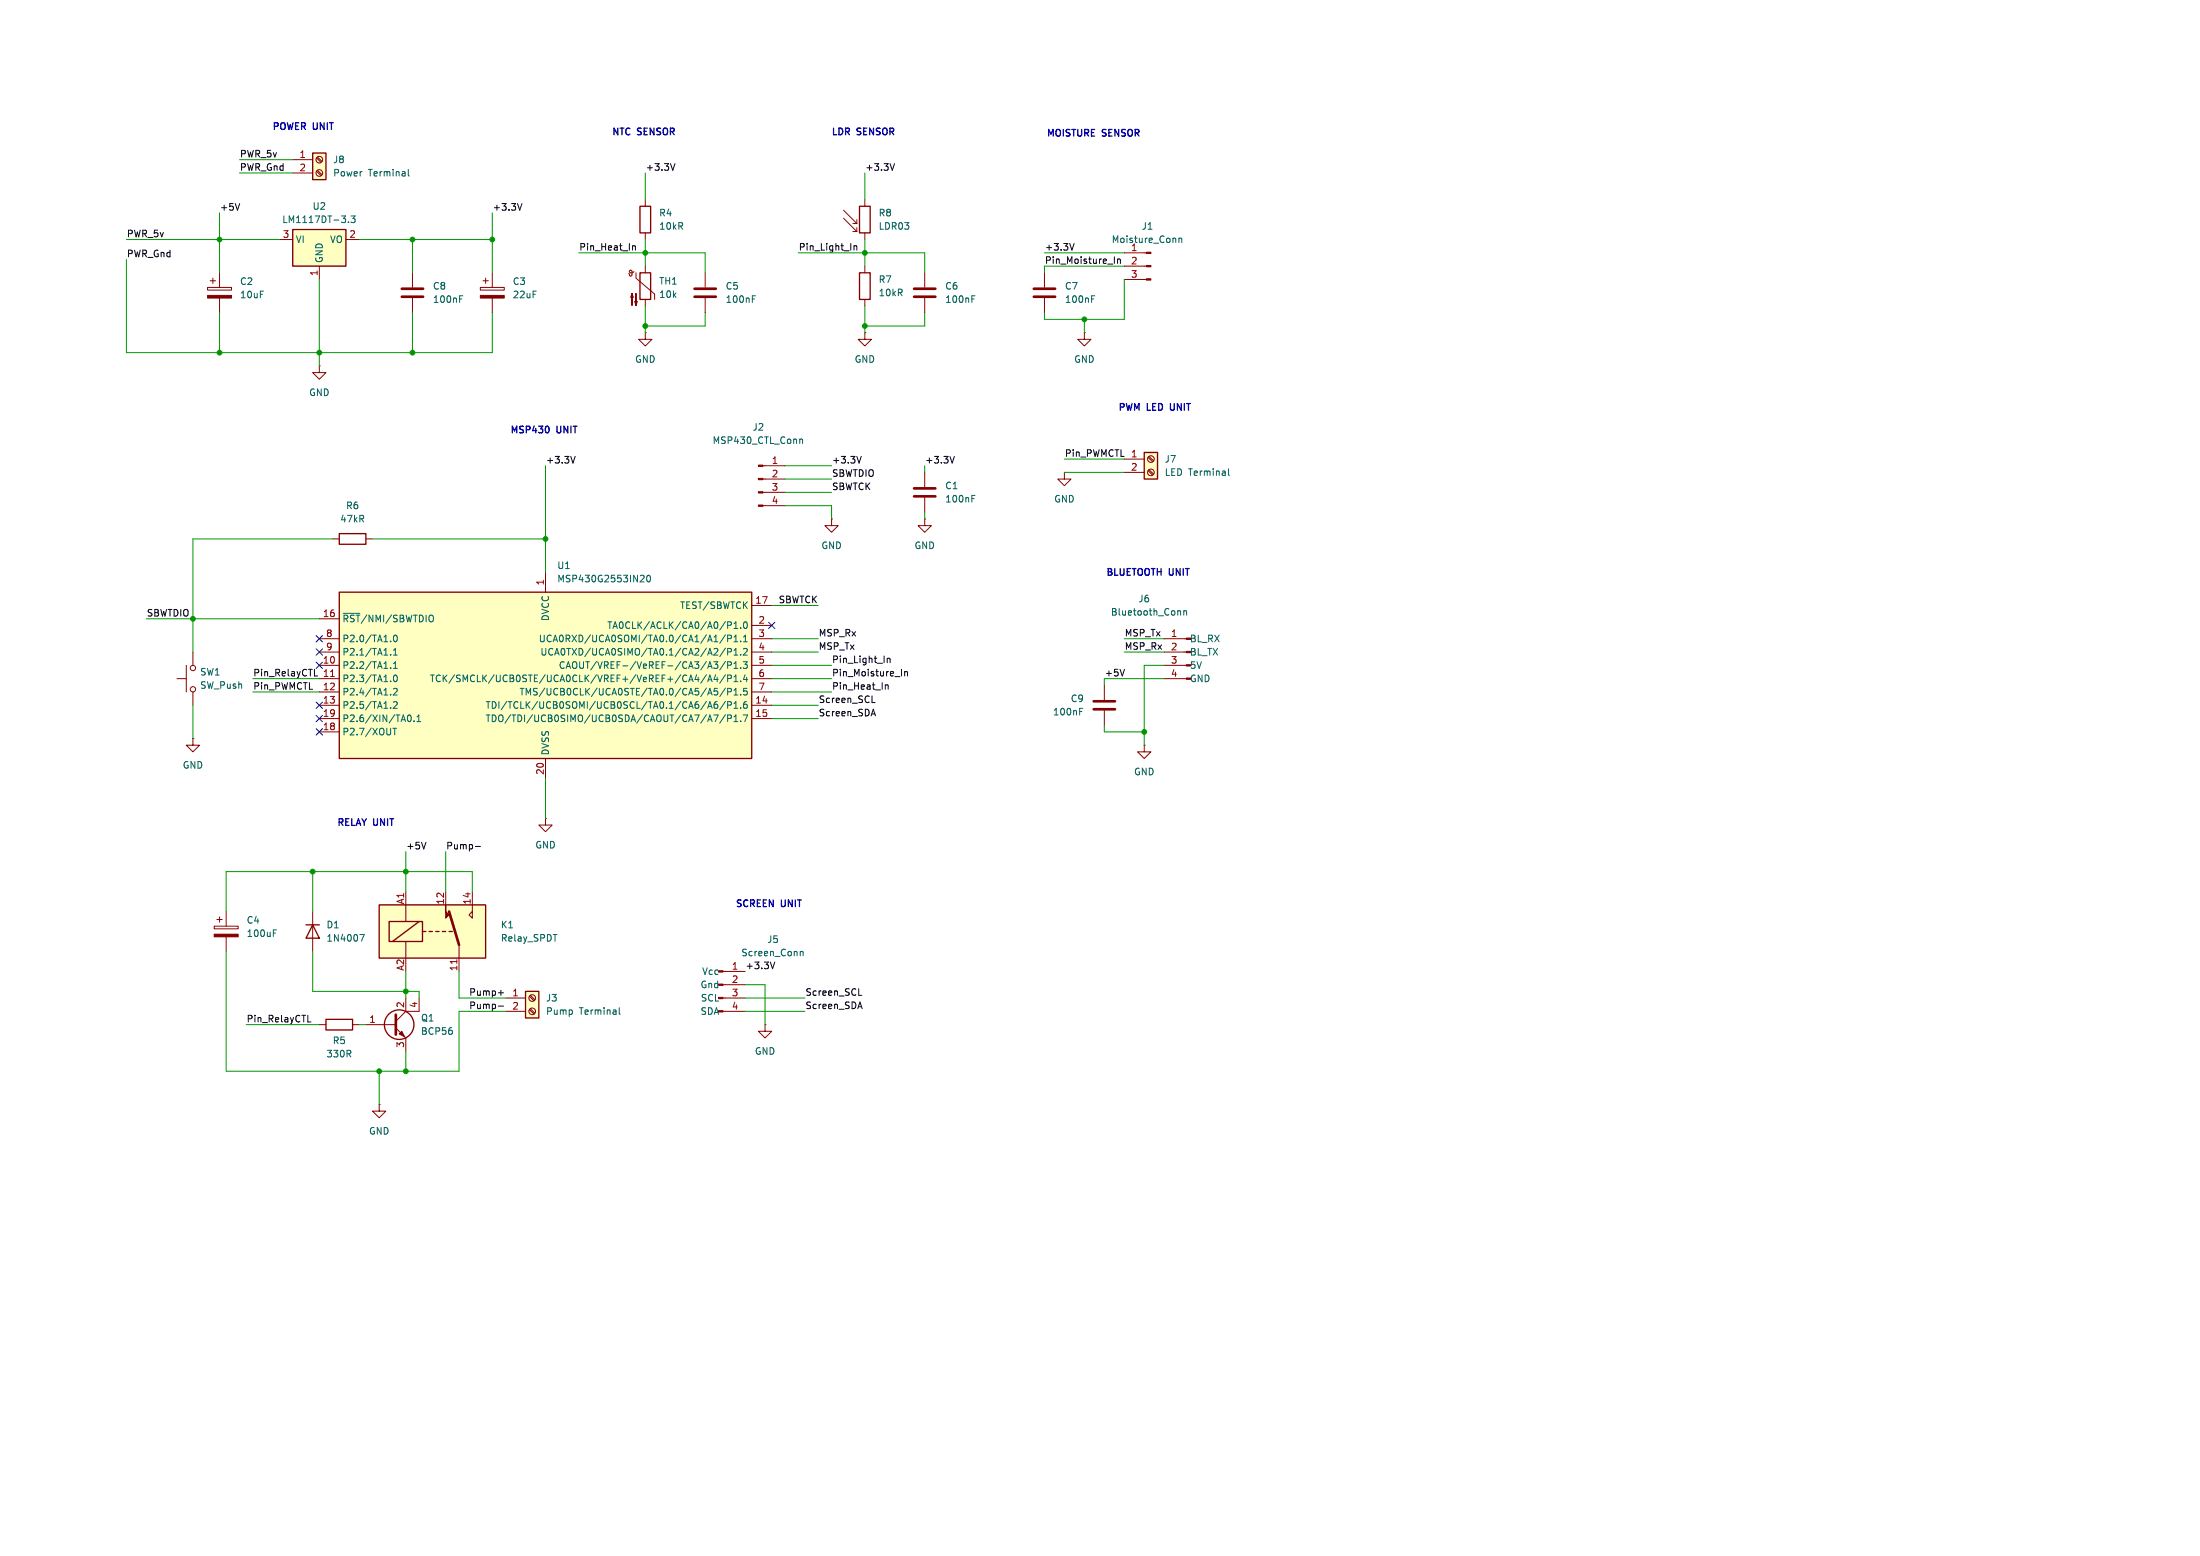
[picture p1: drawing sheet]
<svg xmlns="http://www.w3.org/2000/svg" width="420mm" height="297mm" viewBox="0 0 420 297" stroke-linecap="round" stroke-linejoin="round" font-family="sans-serif">
<path d="M174.5 55.1h4.1M174.5 56.6h4.1M197.4 55.1h4M197.4 56.6h4" fill="none" stroke="#840000" stroke-width=".51"/>
<path d="M176.5 52.1v2.8M176.5 56.9v2.8M199.4 52.1v2.8M199.4 56.9v2.8" fill="none" stroke="#840000" stroke-width=".19"/>
<path d="M185.5 57.1h.5M185.5 56.5h.6M208.4 57.1h.4M208.4 56.5h.6" fill="none" stroke="#006464" stroke-width=".19"/>
<path d="M64.8 113h78.7v31.8h-78.7z" fill="#ffffc2"/>
<g fill="none" stroke="#840000" stroke-width=".25">
<path d="M122.2 39.4h2v5.1h-2zM164.1 39.4h2v5.1h-2zM122.2 52.1h2v5.1h-2zM164.1 52.1h2v5.1h-2zM64.8 113h78.7v31.8h-78.7zM64.8 101.9h5v2h-5z"/>
<circle cx="76.2" cy="195.6" r="2.82"/>
</g>
<g fill="none" stroke="#840000" stroke-width=".19">
<path d="M123.2 38.1v1.3M165.1 38.1v1.3M78.7 52.1v2.8M78.7 56.9v2.8M91.7 54.9h4.6v.5h-4.6zM92.2 53.6h1M92.7 53.1v1M94 52.1v2.8M94 56.9v2.8M121 51.8l-.2 .2-.4 .1-.2-.1v-.3l.2-.1 .2 .1v.8l-.1 .2-.3-.1-.2-.4M121.4 52.1v1l3.6 3v1.1M123.2 44.5v1.2"/>
<path d="M123.2 50.8v1.3M123.2 57.2v1.2M134.6 52.1v2.8M134.6 56.9v2.8M161 40.1l2.6 2.6M161 41.7l2.6 2.5M162.8 42.7h.8M162.8 44.2h.8M163.6 41.9v.8M163.6 43.4v.8M165.1 44.5v1.2M165.1 50.8v1.3"/>
<path d="M165.1 57.2v1.2M214.6 48.3h4.2M214.6 50.8h4.2M214.6 53.3h4.2M61 69.9v1.2h1.2l-1.2 1.3-1.3-1.3h1.3M61 69.9h.1M207 63.5v1.3h1.3l-1.3 1.2-1.3-1.2h1.3M207 63.5h.1M61 118.1h3.8M63.5 102.9h1.3M69.8 102.9h1.3M104.1 109.2v3.8"/>
<path d="M143.5 115.6h3.8M143.5 119.4h3.8M61 121.9h3.8M61 124.5h3.8M61 127h3.8M61 129.5h3.8M61 132.1h3.8M61 134.6h3.8M61 137.2h3.8M61 139.7h3.8M143.5 121.9h3.8M143.5 124.5h3.8"/>
<path d="M143.5 127h3.8M143.5 129.5h3.8M143.5 132.1h3.8M143.5 134.6h3.8M143.5 137.2h3.8M104.1 156.2v1.3h1.3l-1.3 1.3-1.2-1.3h1.2M104.1 156.2h.1M104.1 144.8v3.8M69.8 195.6h5.8M75.6 196.2l1.9 1.9v2.6M77.5 193l-1.9 1.9M77.5 190.5v2.5"/>
<path d="M80 190.5v2.5h-2.5M146 195.6v1.3h1.3l-1.3 1.2-1.2-1.2h1.2M146 195.6h.1M72.4 210.8v1.3h1.3l-1.3 1.3-1.3-1.3h1.3M72.4 210.8h.1"/>
</g>
<g fill="none" stroke="#006464" stroke-width=".19">
<path d="M87.7 57.1h.5M87.7 56.5h.6M143.6 57.1h.4M143.6 56.5h.6M225.1 45.5v.8M225.1 45.6l.1-.1h.3l.1 .8M65.5 117.1h3.2M122.4 109.8l.4 .1 .2 .3-.8 .9h.8M123.6 109.9l.2-.1a.68 .68 0 0 1 .4 .6 .68 .68 0 0 1-.4 .7 .84 .84 0 0 1-.2-1.2zM138.9 119.4l.6-.1 .1-.2v-.3l-.7-.1v1.3M140.1 120h.7M140.1 119.1l.4-.4v1.3"/>
<path d="M141.4 119.8v.2M142.1 118.8l.1-.1a.68 .68 0 0 1 .5 .6 .68 .68 0 0 1-.5 .7l-.3-.5zM74.6 124.9v.1M74.6 127.5v.1M75 139h.7M75.1 131.5l.5-.1 .2 .4-.7 .9h.7M75.1 134.1l.5-.2 .2 .4-.7 .9h.7M75.1 125h.7M75.1 124.1l.4-.3v1.2M75.1 126.7l.4-.4v1.3M75.1 127.6h.7M75.3 121.3l.1-.1a.68 .68 0 0 1 .5 .7 .68 .68 0 0 1-.5 .6 .84 .84 0 0 1-.1-1.2z"/>
<path d="M75.3 128.9l.1-.1a.68 .68 0 0 1 .5 .7 .68 .68 0 0 1-.5 .6 .84 .84 0 0 1-.1-1.2zM75.4 139v1.3M77.8 136.7l.3-.2a.68 .68 0 0 1 .4 .6 .68 .68 0 0 1-.4 .6l-.3-.2M79 137.6v.1M79.6 137.7h.7M79.6 136.8l.4-.3v1.2M134.9 128.8l-1.1 1.6M135.1 130.1l.4-1.3 .4 1.3M135.1 135.2l.4-1.3 .4 1.3M135.2 129.8h.6M135.2 134.8h.6M136.2 126.3h.8l-.4 .5 .4 .1v.4l-.2 .3h-.4"/>
<path d="M136.2 136.5h.9l-.5 1.2M136.4 131.4h.6M136.5 131.9h.3l.2 .2-.1 .5-.4 .1M136.6 128.8l-.3 .9h.8M136.9 133.9l-.3 .1a.86 .86 0 0 0 0 1.2l.4-.1v-.4l-.2-.3h-.2l-.3 .3M136.9 129.3v.8M138.5 121.2l-1.1 1.6M138.5 123.7l-1.1 1.6M138.5 126.2l-1.1 1.7M138.5 128.8l-1.1 1.6M138.5 131.3l-1.1 1.7M138.5 133.9l-1.1 1.6"/>
<path d="M138.5 136.4l-1.1 1.6M138.9 121.9l.6-.1 .1-.1v-.3l-.7-.2v1.3M138.9 129.5h.6l.1-.2v-.3l-.7-.2v1.3M138.9 132.1l.6-.1 .1-.2v-.3l-.7-.1v1.3M138.9 134.6l.6-.1 .1-.1v-.3l-.7-.2v1.3M138.9 137.1h.6l.1-.2v-.3l-.7-.1v1.2M138.9 124.4h.6l.1-.2v-.3l-.7-.1v1.2M138.9 127l.6-.1 .1-.2v-.3l-.7-.1v1.3M140.1 122.5h.7M140.1 125h.7M140.1 127.6h.7M140.1 130.1h.7"/>
<path d="M140.1 132.7h.7M140.1 135.2h.7M140.1 137.7h.7M140.1 121.6l.4-.4v1.3M140.1 124.1l.4-.3v1.2M140.1 126.7l.4-.4v1.3M140.1 129.2l.4-.4v1.3M140.1 131.8l.4-.4v1.3M140.1 134.3l.4-.4v1.3M140.1 136.8l.4-.3v1.2M141.4 122.4v.1M141.4 124.9v.1"/>
<path d="M141.4 127.5v.1M141.4 130v.1M141.4 132.5v.2M141.4 135.1v.1M141.4 137.6v.1M141.9 126.3h.8l-.5 .5 .4 .1v.6l-.2 .1-.5-.1M141.9 136.5h.8l-.5 1.2M141.9 122.5h.8M141.9 123.9l.5-.1 .3 .3-.8 .9h.8M141.9 121.6l.4-.4v1.3M142.2 128.8l-.3 .9h.8M142.5 133.9l-.3 .1a.86 .86 0 0 0 0 1.2l.4-.1 .1-.4-.3-.3-.3 .1-.2 .2"/>
<path d="M142.5 129.3v.8M142.6 131.4h-.6l-.1 .6 .2-.1h.4l.2 .2-.1 .4-.2 .2-.5-.2"/>
</g>
<path d="M63.1 129.1h.7" fill="none" stroke="#a90000" stroke-width=".19"/>
<g fill="#840000" stroke="#840000" stroke-width=".19">
<path d="M218.8 48.1h.9v.3h-.9z"/>
<path d="M218.8 50.7h.9v.2h-.9z"/>
<path d="M218.8 53.2h.9v.3h-.9z"/>
<path d="M76.2 197.4l.5-.5 .5 1z"/>
<path d="M120.6 56l.3 .8h-.5l.2-.8v2.3z"/>
<path d="M121.4 56v2.3l-.2-.8h.5l-.3 .8z"/>
<path d="M91.7 56.4h4.6v.5h-4.6z"/>
</g>
<path d="M76.7 55.1h4.1M76.7 56.6h4.1M132.6 55.1h4.1M132.6 56.6h4.1M75.6 193.7v3.8" fill="none" stroke="#840000" stroke-width=".51"/>
<path d="M100.3 189.2h2.6v5.1h-2.6z" fill="#ffffc2"/>
<path d="M100.3 189.2h2.6v5.1h-2.6z" fill="none" stroke="#840000" stroke-width=".25"/>
<g fill="none" stroke="#840000" stroke-width=".19">
<path d="M96.5 190.5h3.8M96.5 193h3.8M101.1 190.2l.8 .8M101.1 192.7l.8 .8M101.2 190l.9 .8M101.2 192.5l.9 .9"/>
<circle cx="101.6" cy="190.5" r=".63"/>
<circle cx="101.6" cy="193" r=".63"/>
</g>
<path d="M118.2 192.3v1.1l.2 .2" fill="none" stroke="#006464" stroke-width=".19"/>
<path d="M72.4 172.7h20.3v10.2h-20.3z" fill="#ffffc2"/>
<g fill="none" stroke="#840000" stroke-width=".19">
<path d="M39.6 54.9h4.6v.5h-4.6zM40.1 53.6h1M40.6 53.1v1M41.9 52.1v2.8M41.9 56.9v2.8M123.2 63.5v1.3h1.3l-1.3 1.2-1.3-1.2h1.3M123.2 63.5h.1M165.1 63.5v1.3h1.3l-1.3 1.2-1.3-1.2h1.3M165.1 63.5h.1M77.5 170.2v5.7M77.5 179.7v3.2M85.1 170.2v2.5"/>
<path d="M90.2 170.2v5.1l-.7-.7 .7-.6M87.6 180.3v5.1M138 185.4h4.2M138 188h4.2M138 190.5h4.2M138 193h4.2"/>
</g>
<path d="M72.4 172.7h20.3v10.2h-20.3zM74.3 175.9h6.3v3.8h-6.3zM80 175.9l-5.1 3.8M80.6 177.8h.7M81.9 177.8h.6M83.2 177.8h.6M84.5 177.8h.6M85.7 177.8h.7" fill="none" stroke="#840000" stroke-width=".25"/>
<g fill="#840000" stroke="#840000" stroke-width=".19">
<path d="M85.1 172.7v1.3l.6 .6-.6 .7z"/>
<path d="M39.6 56.4h4.6v.5h-4.6z"/>
<path d="M137.2 185.3h.8v.2h-.8z"/>
<path d="M137.2 187.8h.8v.3h-.8z"/>
<path d="M137.2 190.4h.8v.2h-.8z"/>
<path d="M137.2 192.9h.8v.3h-.8z"/>
</g>
<path d="M85.7 174l1.9 6.3" fill="none" stroke="#840000" stroke-width=".51"/>
<path d="M87.2 183.2v.7" fill="none" stroke="#a90000" stroke-width=".19"/>
<path d="M152.8 181.6v.8M152.8 181.7l.2-.1 .3 .1v.7" fill="none" stroke="#006464" stroke-width=".19"/>
<path d="M59.7 29.2h2.5v5.1h-2.5z" fill="#ffffc2"/>
<path d="M59.7 29.2h2.5v5.1h-2.5z" fill="none" stroke="#840000" stroke-width=".25"/>
<g fill="none" stroke="#840000" stroke-width=".19">
<path d="M55.9 30.5h3.8M55.9 33h3.8M60.4 30.1l.9 .9M60.4 32.7l.9 .8M60.6 30l.9 .8M60.6 32.5l.9 .9"/>
<circle cx="61" cy="33" r=".63"/>
<circle cx="61" cy="30.5" r=".63"/>
</g>
<path d="M77.9 32.3v1.1l.2 .2" fill="none" stroke="#006464" stroke-width=".19"/>
<path d="M55.9 43.8h10.1v7h-10.1z" fill="#ffffc2"/>
<path d="M55.9 43.8h10.1v7h-10.1zM58.4 176.5h2.6M59.7 176.5l1.3 2.6h-2.6zM62.2 194.6h5.1v2h-5.1z" fill="none" stroke="#840000" stroke-width=".25"/>
<g fill="none" stroke="#840000" stroke-width=".19">
<path d="M53.3 45.7h2.6M61 50.8v2.5M66 45.7h2.6M33.8 129.5h1.8M35.6 127v5.1M36.8 124.5v2.5M36.8 132.1v2.5M36.8 141v1.2h1.3l-1.3 1.3-1.2-1.3h1.2M36.8 141h.1M40.9 176.8h4.6v.5h-4.6zM41.4 175.5h1M41.9 175v1"/>
<path d="M43.2 174v2.8M43.2 178.8v2.8M59.7 174v7.6M61 195.6h1.2M67.3 195.6h1.3"/>
<circle cx="36.8" cy="131.6" r=".51"/>
<circle cx="36.8" cy="127.5" r=".51"/>
</g>
<path d="M66.5 42.4v.1M67 41.2h.8l-.4 .5 .3 .1v.6l-.1 .1-.6-.1M52.2 178.1h.4M52.2 177.5h.6M68.7 178.4h.8l-.5 1.2" fill="none" stroke="#006464" stroke-width=".19"/>
<path d="M40.9 178.3h4.6v.5h-4.6z" fill="#840000" stroke="#840000" stroke-width=".19"/>
<path d="M218.4 86.4h2.6v5h-2.6z" fill="#ffffc2"/>
<path d="M218.4 86.4h2.6v5h-2.6z" fill="none" stroke="#840000" stroke-width=".25"/>
<g fill="none" stroke="#840000" stroke-width=".19">
<path d="M145.6 88.9h4.3M145.6 91.4h4.3M145.6 94h4.3M145.6 96.5h4.3M158.7 99.1v1.2h1.3l-1.3 1.3-1.2-1.3h1.2M158.7 99.1h.1M176.5 99.1v1.2h1.3l-1.3 1.3-1.2-1.3h1.2M176.5 99.1h.1M176.5 90.2v2.8M176.5 95v2.8M203.2 90.2v1.2h1.3l-1.3 1.3-1.3-1.3h1.3M203.2 90.2h.1"/>
<path d="M214.6 87.6h3.8M214.6 90.2h3.8M219.2 87.3l.8 .8M219.2 89.8l.8 .9M219.4 87.1l.8 .9M219.4 89.7l.8 .8M210.8 130.8v2.8M210.8 135.6v2.8M222.2 121.9h4.3M222.2 124.5h4.3M222.2 127h4.3M222.2 129.5h4.3"/>
<path d="M218.4 142.2v1.3h1.3l-1.3 1.3-1.2-1.3h1.2M218.4 142.2h.1"/>
<circle cx="219.7" cy="87.6" r=".63"/>
<circle cx="219.7" cy="90.2" r=".63"/>
</g>
<path d="M152.7 83.9h.5v.8M185.5 95.2h.5M185.5 94.6h.6M234.5 89.5v1.1l.2 .1M225 116.6l.4 .2v.6M226 116.7l.2-.1h.3v.8M226 116.6v.8M206.1 135.8h.4M206.1 135.2h.6" fill="none" stroke="#006464" stroke-width=".19"/>
<path d="M174.5 93.2h4.1M174.5 94.7h4.1M208.8 133.9h4.1M208.8 135.4h4.1" fill="none" stroke="#840000" stroke-width=".51"/>
<g fill="#840000" stroke="#840000" stroke-width=".19">
<path d="M226.5 121.8h.8v.2h-.8z"/>
<path d="M226.5 124.3h.8v.3h-.8z"/>
<path d="M226.5 126.9h.8v.2h-.8z"/>
<path d="M226.5 129.4h.8v.3h-.8z"/>
<path d="M144.8 88.8h.8v.2h-.8z"/>
<path d="M144.8 91.3h.8v.3h-.8z"/>
<path d="M144.8 93.9h.8v.2h-.8z"/>
<path d="M144.8 96.4h.8v.2h-.8z"/>
</g>
<g fill="none" stroke="#0f0f0f" stroke-width=".19">
<path d="M45.8 38.9l-.5 1.2M99.6 38.9l-.4 1.2M128.9 31.2l-.5 1.3M170.8 31.2l-.5 1.3M120.8 47l.1-.1 .3 .1 .1 .7M120.8 46.9v.8M163 46.9v.8M163 47l.2-.1 .3 .1 .1 .7M205.1 46.5l-.5 1.2M212.7 49v1.3M213.3 49.4v.9M213.3 49.6l.2-.2 .3 .1 .1 .8"/>
<path d="M109.8 87.1l-.4 1.3M164.4 87.1l-.4 1.3M182.2 87.1l-.4 1.3M60 129h.6M166.5 134.1h.6M166.7 135.4l.4 1.2M169 130.7v.9M169 130.8l.2-.1 .3 .1 .1 .8M169.4 125.6v.9M169.4 125.8l.2-.2 .3 .1v.8M172.1 127.8v1.2M172.7 128.2v.8"/>
<path d="M172.7 128.3l.2-.1h.3v.8M214.7 127.8l-.5 1.2M81.3 160.8l-.4 1.2M90.8 161.6h.9M58.8 195.1h.6M95.1 189.5h1M95.1 192h1M147.9 183.6l-.4 1.3M163.9 190h.6M164.2 191.3l.4 1.2"/>
</g>
<g fill="none" stroke="#009600" stroke-width=".19">
<path d="M45.7 30.5h10.2M45.7 33h10.2M123.2 33v5.1M165.1 33v5.1M24.1 45.7h29.2M24.1 49.5v17.8h69.9v-7.6M41.9 40.6v11.5M41.9 59.7v7.6M61 53.3v16.6M68.6 45.7h25.4M78.7 45.7v6.4M78.7 59.7v7.6"/>
<path d="M94 40.6v11.5M110.5 48.3h24.1v3.8M123.2 45.7v5.1M123.2 58.4v5.1M134.6 59.7v2.5h-11.4M152.4 48.3h24.1v3.8M165.1 45.7v5.1M165.1 58.4v5.1M176.5 59.7v2.5h-11.4M199.4 48.3h15.2M214.6 53.3v7.7h-15.2v-1.3M214.6 50.8h-15.2v1.3"/>
<path d="M207 61v2.5M104.1 88.9v20.3M149.9 96.5h8.8v2.6M149.9 88.9h8.8M149.9 94h8.8M149.9 91.4h8.8M176.5 88.9v1.3M176.5 97.8v1.3M203.2 87.6h11.4M203.2 90.2h11.4M27.9 118.1h33.1M63.5 102.9h-26.7v21.6"/>
<path d="M71.1 102.9h33M147.3 115.6h8.9M36.8 134.6v6.4M48.3 132.1h12.7M48.3 129.5h12.7M147.3 132.1h11.4M147.3 129.5h11.4M147.3 121.9h8.9M147.3 127h11.4M147.3 124.5h8.9M147.3 137.2h8.9M147.3 134.6h8.9"/>
<path d="M210.8 138.4v1.3h7.6M214.6 121.9h7.6M214.6 124.5h7.6M222.2 129.5h-11.4v1.3M222.2 127h-3.8v15.2M104.1 148.6v7.6M59.7 166.4v7.6M77.5 162.6v7.6M85.1 162.6v7.6M90.2 170.2v-3.8h-47v7.6M43.2 181.6v22.9h44.4v-11.5h8.9M47 195.6h14"/>
<path d="M59.7 181.6v7.6h20.3v1.3M68.6 195.6h1.2M77.5 185.4v5.1M87.6 185.4v5.1h8.9M142.2 188h3.8v7.6M142.2 193h11.5M142.2 190.5h11.5M72.4 204.5v6.3M77.5 200.7v3.8"/>
</g>
<g fill="none" stroke="#000084" stroke-width=".19">
<path d="M146.7 118.8l1.2 1.2M147.9 118.8l-1.2 1.2M60.4 134l1.2 1.2M60.4 126.4l1.2 1.2M60.4 121.3l1.2 1.2M60.4 139.1l1.2 1.2M60.4 136.6l1.2 1.2M60.4 123.9l1.2 1.2M61.6 134l-1.2 1.2M61.6 126.4l-1.2 1.2M61.6 121.3l-1.2 1.2M61.6 139.1l-1.2 1.2"/>
<path d="M61.6 136.6l-1.2 1.2M61.6 123.9l-1.2 1.2"/>
</g>
<path d="M104.5 81.4a.79 .79 0 0 1 0 1.2" fill="none" stroke="#0000c2" stroke-width=".25"/>
<g fill="#009600" stroke="#009600" stroke-width=".19">
<circle cx="165.1" cy="48.3" r=".46"/>
<circle cx="207" cy="61" r=".46"/>
<circle cx="165.1" cy="62.2" r=".46"/>
<circle cx="77.5" cy="204.5" r=".46"/>
<circle cx="72.4" cy="204.5" r=".46"/>
<circle cx="77.5" cy="166.4" r=".46"/>
<circle cx="123.2" cy="48.3" r=".46"/>
<circle cx="78.7" cy="45.7" r=".46"/>
<circle cx="41.9" cy="45.7" r=".46"/>
<circle cx="94" cy="45.7" r=".46"/>
<circle cx="123.2" cy="62.2" r=".46"/>
<circle cx="78.7" cy="67.3" r=".46"/>
<circle cx="104.1" cy="102.9" r=".46"/>
<circle cx="41.9" cy="67.3" r=".46"/>
<circle cx="61" cy="67.3" r=".46"/>
<circle cx="77.5" cy="189.2" r=".46"/>
<circle cx="59.7" cy="166.4" r=".46"/>
<circle cx="36.8" cy="118.1" r=".46"/>
<circle cx="218.4" cy="139.7" r=".46"/>
</g>
<g font-size="1.8" fill="#0000c2">
<text x="51.8" y="25.2">POWER</text>
<text x="59.8" y="25.2">UNIT</text>
<text x="116.7" y="26.2">NTC</text>
<text x="121.7" y="26.2">SENSOR</text>
<text x="158.6" y="26.2">LDR</text>
<text x="163.6" y="26.2">SENSOR</text>
<text x="199.6" y="26.4">MOISTURE</text>
<text x="210.4" y="26.4">SENSOR</text>
<text x="97.3" y="83.1">MSP430</text>
<text x="106.3" y="83.1">UNIT</text>
<text x="213.3" y="78.7">PWM</text>
<text x="219" y="78.7">LED</text>
<text x="223.9" y="78.7">UNIT</text>
<text x="211" y="110.2">BLUETOOTH UNIT</text>
<text x="64.2" y="158">RELAY UNIT</text>
<text x="140.3" y="173.5">SCREEN</text>
<text x="149.1" y="173.5">UNIT</text>
</g>
<g font-size="1.8" fill="#0f0f0f">
<text x="45.7" y="30.1">PWR_5v</text>
<text x="45.7" y="32.7">PWR_Gnd</text>
<text x="123.2" y="32.7">+3.3V</text>
<text x="165.1" y="32.7">+3.3V</text>
<text x="41.9" y="40.3">+5V</text>
<text x="94" y="40.3">+3.3V</text>
<text x="24.1" y="45.4">PWR_5v</text>
<text x="110.5" y="47.9">Pin_Heat_In</text>
<text x="152.4" y="47.9">Pin_Light_In</text>
<text x="199.4" y="47.9">+3.3V</text>
<text x="24.1" y="49.2">PWR_Gnd</text>
<text x="199.4" y="50.5">Pin_Moisture_In</text>
<text x="104.1" y="88.6">+3.3V</text>
<text x="158.7" y="88.6">+3.3V</text>
<text x="176.5" y="88.6">+3.3V</text>
<text x="203.2" y="87.3">Pin_PWMCTL</text>
<text x="158.7" y="91.1">SBWTDIO</text>
<text x="158.7" y="93.6">SBWTCK</text>
<text x="27.9" y="117.8">SBWTDIO</text>
<text x="148.5" y="115.2">SBWTCK</text>
<text x="156.2" y="121.6">MSP_Rx</text>
<text x="156.2" y="124.1">MSP_Tx</text>
<text x="214.6" y="121.6">MSP_Tx</text>
<text x="214.6" y="124.1">MSP_Rx</text>
<text x="48.3" y="131.7">Pin_PWMCTL</text>
<text x="48.3" y="129.2">Pin_RelayCTL</text>
<text x="158.7" y="131.7">Pin_Heat_In</text>
<text x="158.7" y="126.7">Pin_Light_In</text>
<text x="158.7" y="129.2">Pin_Moisture_In</text>
<text x="210.8" y="129.2">+5V</text>
<text x="156.2" y="134.3">Screen_SCL</text>
<text x="156.2" y="136.8">Screen_SDA</text>
<text x="77.5" y="162.2">+5V</text>
<text x="85.1" y="162.2">Pump-</text>
<text x="142.2" y="185.1">+3.3V</text>
<text x="89.5" y="190.2">Pump+</text>
<text x="153.7" y="190.2">Screen_SCL</text>
<text x="47" y="195.2">Pin_RelayCTL</text>
<text x="89.5" y="192.7">Pump-</text>
<text x="153.7" y="192.7">Screen_SDA</text>
</g>
<g font-size="1.8" fill="#a90000">
<text x="57.1" y="30.2">1</text>
<text x="57.1" y="32.8">2</text>
<text x="53.9" y="45.5">3</text>
<text x="66.6" y="45.5">2</text>
<text x="60.7" y="52.8" transform="rotate(-90 60.7 52.8)">1</text>
<text x="215.8" y="50.5">2</text>
<text x="215.8" y="53.1">3</text>
<text x="147.2" y="88.6">1</text>
<text x="215.8" y="87.4">1</text>
<text x="215.8" y="89.9">2</text>
<text x="147.2" y="91.2">2</text>
<text x="147.2" y="93.7">3</text>
<text x="147.2" y="96.3">4</text>
<text x="103.9" y="111.8" transform="rotate(-90 103.9 111.8)">1</text>
<text x="61.6" y="117.9">16</text>
<text x="144.1" y="115.3">17</text>
<text x="144.7" y="119.1">2</text>
<text x="62.2" y="121.7">8</text>
<text x="62.2" y="124.2">9</text>
<text x="144.7" y="121.7">3</text>
<text x="144.7" y="124.2">4</text>
<text x="223.4" y="121.7">1</text>
<text x="223.4" y="124.2">2</text>
<text x="61.6" y="126.7">10</text>
<text x="61.6" y="129.3">11</text>
<text x="61.6" y="131.8">12</text>
<text x="144.7" y="126.7">5</text>
<text x="144.7" y="129.3">6</text>
<text x="144.7" y="131.8">7</text>
<text x="223.4" y="126.7">3</text>
<text x="223.4" y="129.3">4</text>
<text x="61.6" y="134.4">13</text>
<text x="61.6" y="136.9">19</text>
<text x="144.1" y="134.4">14</text>
<text x="144.1" y="136.9">15</text>
<text x="61.6" y="139.4">18</text>
<text x="103.9" y="148" transform="rotate(-90 103.9 148)">20</text>
<text x="77.2" y="172.7" transform="rotate(-90 77.2 172.7)">A1</text>
<text x="84.8" y="172.8" transform="rotate(-90 84.8 172.8)">12</text>
<text x="89.9" y="172.8" transform="rotate(-90 89.9 172.8)">14</text>
<text x="77.2" y="185.4" transform="rotate(-90 77.2 185.4)">A2</text>
<text x="87.4" y="185.5" transform="rotate(-90 87.4 185.5)">11</text>
<text x="139.6" y="185.2">1</text>
<text x="97.7" y="190.2">1</text>
<text x="139.6" y="187.7">2</text>
<text x="139.6" y="190.2">3</text>
<text x="70.4" y="195.3">1</text>
<text x="77.2" y="192.5" transform="rotate(-90 77.2 192.5)">2</text>
<text x="79.8" y="192.5" transform="rotate(-90 79.8 192.5)">4</text>
<text x="97.7" y="192.8">2</text>
<text x="139.6" y="192.8">4</text>
<text x="77.2" y="200.1" transform="rotate(-90 77.2 200.1)">3</text>
</g>
<g font-size="1.8" fill="#006464">
<text x="63.5" y="31.3">J8</text>
<text x="63.5" y="33.9">Power</text>
<text x="70.3" y="33.9">Terminal</text>
<text x="59.6" y="40.2">U2</text>
<text x="125.7" y="41.5">R4</text>
<text x="167.6" y="41.5">R8</text>
<text x="53.8" y="42.8">LM1117DT-3.3</text>
<text x="56.4" y="46.6">VI</text>
<text x="62.9" y="46.6">VO</text>
<text x="125.7" y="44">10kR</text>
<text x="167.6" y="44">LDR03</text>
<text x="212.1" y="46.6">Moisture_Conn</text>
<text x="217.9" y="44">J1</text>
<text x="61.8" y="50.3" transform="rotate(-90 61.8 50.3)">GND</text>
<text x="215.8" y="48">1</text>
<text x="45.7" y="54.6">C2</text>
<text x="45.7" y="57.1">10uF</text>
<text x="82.6" y="55.5">C8</text>
<text x="82.6" y="58">100nF</text>
<text x="97.8" y="54.6">C3</text>
<text x="97.8" y="57.1">22uF</text>
<text x="125.7" y="57.1">10k</text>
<text x="125.7" y="54.5">TH1</text>
<text x="138.4" y="55.5">C5</text>
<text x="138.4" y="58">100nF</text>
<text x="167.6" y="54.2">R7</text>
<text x="167.6" y="56.7">10kR</text>
<text x="180.3" y="55.5">C6</text>
<text x="180.3" y="58">100nF</text>
<text x="203.2" y="55.5">C7</text>
<text x="203.2" y="58">100nF</text>
<text x="121.2" y="69.4">GND</text>
<text x="163.1" y="69.4">GND</text>
<text x="205" y="69.4">GND</text>
<text x="58.9" y="75.8">GND</text>
<text x="143.6" y="82.4">J2</text>
<text x="135.9" y="84.9">MSP430_CTL_Conn</text>
<text x="222.3" y="88.5">J7</text>
<text x="180.3" y="93.6">C1</text>
<text x="222.3" y="91">LED Terminal</text>
<text x="64.8" y="99.9">47kR</text>
<text x="66" y="97.4">R6</text>
<text x="180.3" y="96.1">100nF</text>
<text x="201.2" y="96.1">GND</text>
<text x="156.7" y="105">GND</text>
<text x="174.5" y="105">GND</text>
<text x="106.3" y="111.4">MSP430G2553IN20</text>
<text x="106.3" y="108.8">U1</text>
<text x="65.3" y="119">~{RST}/NMI/SBWTDIO</text>
<text x="105" y="118.6" transform="rotate(-90 105 118.6)">DVCC</text>
<text x="129.7" y="116.4">TEST/SBWTCK</text>
<text x="212" y="117.7">Bluetooth_Conn</text>
<text x="217.2" y="115.2">J6</text>
<text x="65.3" y="122.8">P2.0/TA1.0</text>
<text x="65.3" y="125.3">P2.1/TA1.1</text>
<text x="102.8" y="122.8">UCA0RXD/UCA0SOMI/TA0.0/CA1/A1/P1.1</text>
<text x="103.1" y="125.3">UCA0TXD/UCA0SIMO/TA0.1/CA2/A2/P1.2</text>
<text x="115.8" y="120.2">TA0CLK/ACLK/CA0/A0/P1.0</text>
<text x="227.1" y="122.8">BL_RX</text>
<text x="227.1" y="125.3">BL_TX</text>
<text x="38.1" y="129.1">SW1</text>
<text x="38.1" y="131.7">SW_Push</text>
<text x="65.3" y="127.9">P2.2/TA1.1</text>
<text x="65.3" y="130.4">P2.3/TA1.0</text>
<text x="82" y="130.4">TCK/SMCLK/UCB0STE/UCA0CLK/VREF+/VeREF+/CA4/A4/P1.4</text>
<text x="106.6" y="127.9">CAOUT/VREF-/VeREF-/CA3/A3/P1.3</text>
<text x="227.1" y="127.9">5V</text>
<text x="227.1" y="130.4">GND</text>
<text x="65.3" y="132.9">P2.4/TA1.2</text>
<text x="65.3" y="135.5">P2.5/TA1.2</text>
<text x="92.6" y="135.5">TDI/TCLK/UCB0SOMI/UCB0SCL/TA0.1/CA6/A6/P1.6</text>
<text x="99.1" y="132.9">TMS/UCB0CLK/UCA0STE/TA0.0/CA5/A5/P1.5</text>
<text x="200.9" y="136.8">100nF</text>
<text x="204.3" y="134.2">C9</text>
<text x="65.3" y="138">P2.6/XIN/TA0.1</text>
<text x="65.3" y="140.6">P2.7/XOUT</text>
<text x="92.6" y="138">TDO/TDI/UCB0SIMO/UCB0SDA/CAOUT/CA7/A7/P1.7</text>
<text x="34.8" y="146.9">GND</text>
<text x="105" y="144.3" transform="rotate(-90 105 144.3)">DVSS</text>
<text x="216.4" y="148.2">GND</text>
<text x="102.1" y="162.2">GND</text>
<text x="47" y="176.5">C4</text>
<text x="47" y="179">100uF</text>
<text x="62.2" y="177.4">D1</text>
<text x="62.2" y="179.9">1N4007</text>
<text x="95.5" y="177.4">K1</text>
<text x="95.5" y="179.9">Relay_SPDT</text>
<text x="141.4" y="182.7">Screen_Conn</text>
<text x="146.4" y="180.2">J5</text>
<text x="104.1" y="191.4">J3</text>
<text x="133.6" y="188.8">Gnd</text>
<text x="133.7" y="191.4">SCL</text>
<text x="133.9" y="186.3">Vcc</text>
<text x="80.3" y="195.2">Q1</text>
<text x="80.3" y="197.7">BCP56</text>
<text x="104.1" y="193.9">Pump</text>
<text x="110.6" y="193.9">Terminal</text>
<text x="133.6" y="193.9">SDA</text>
<text x="62.2" y="202">330R</text>
<text x="63.4" y="199.5">R5</text>
<text x="144" y="201.5">GND</text>
<text x="70.4" y="216.8">GND</text>
</g>
</svg>
